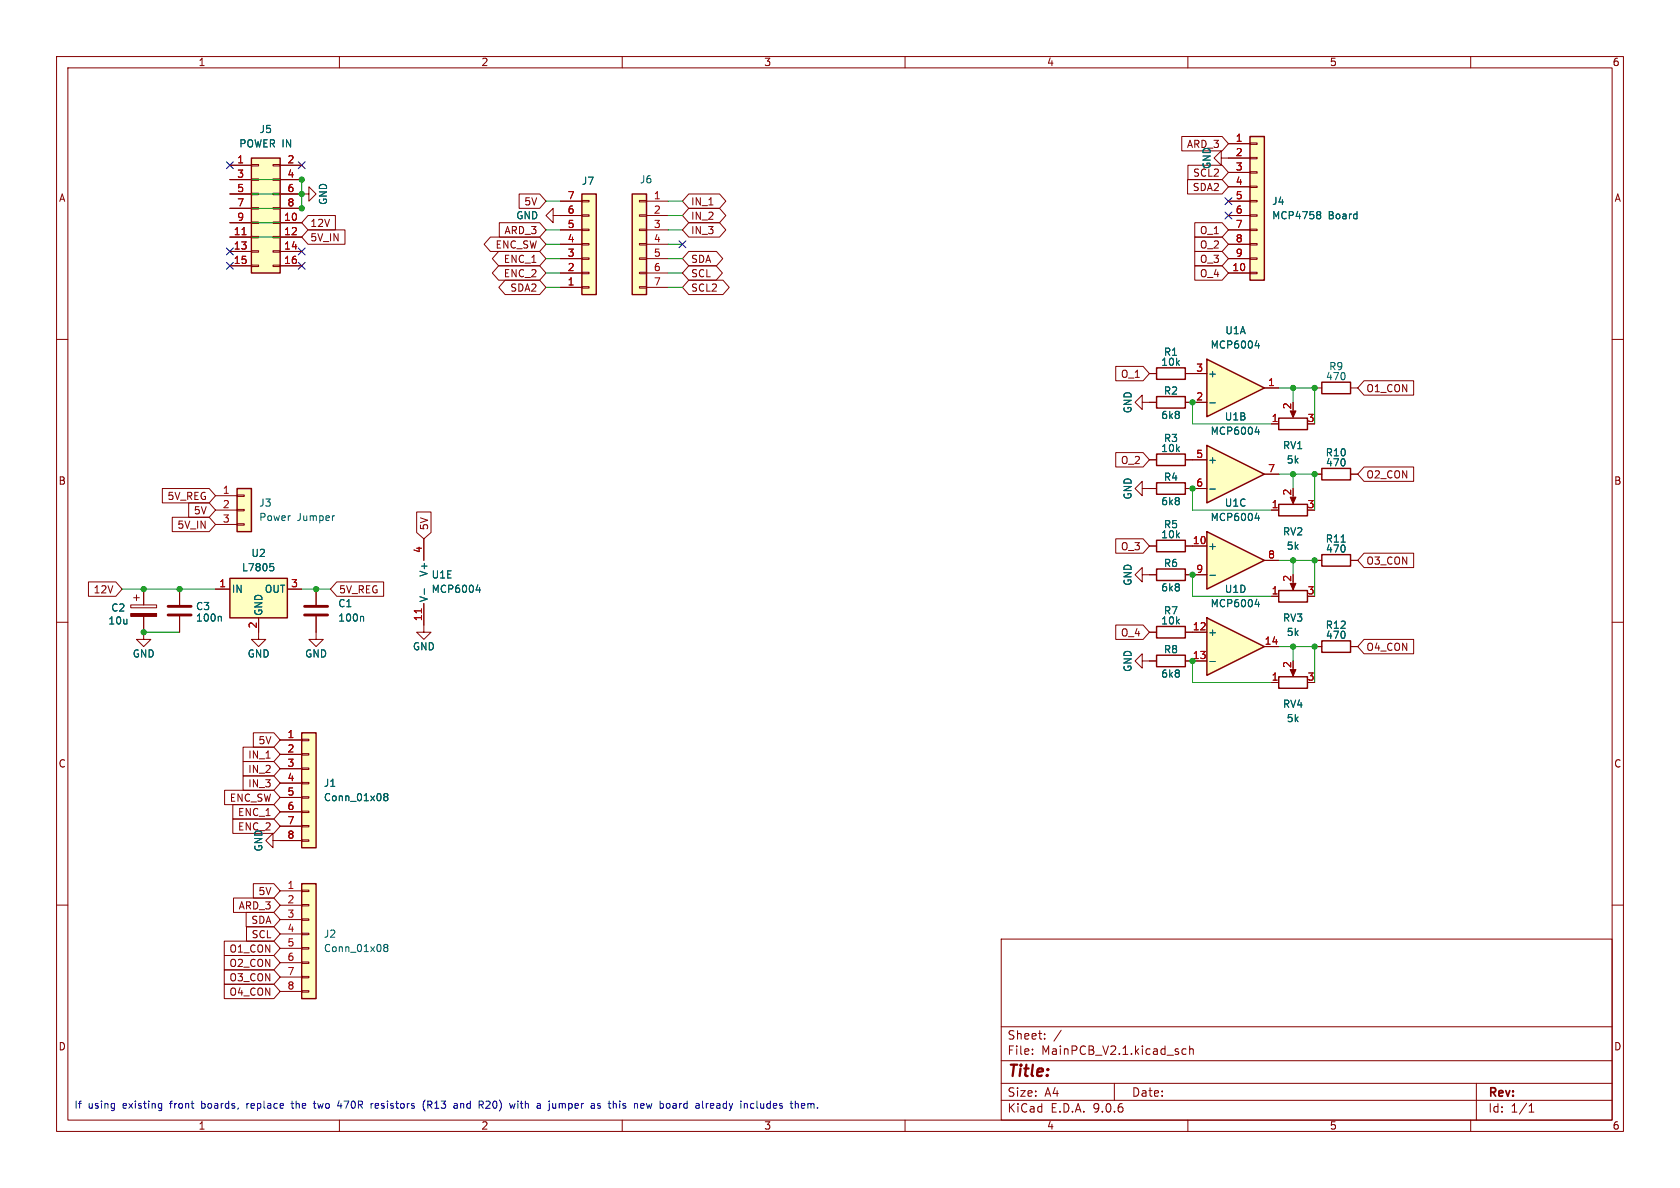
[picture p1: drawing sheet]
<svg xmlns="http://www.w3.org/2000/svg" width="297mm" height="210mm" viewBox="0 0 297 210" stroke-linecap="round" stroke-linejoin="round" font-family="sans-serif">
<g fill="none" stroke="#840000" stroke-width=".18">
<path d="M10 10h277v190h-277zM12 12h273v186h-273zM60 10v2M110 10v2M160 10v2M210 10v2M260 10v2M10 60h2M285 60h2M10 110h2M203.2 116.8h1.3M209.5 116.8h1.3"/>
<path d="M285 110h2M10 160h2M177 166h108v32h-108zM285 160h2M60 198v2M110 198v2M160 198v2M177 194.5h108M177 191.5h108M177 187.5h108M177 181.5h108M182.5 186.3v.1"/>
<path d="M182.5 185.5v.1M184.7 183.6v.1M184.7 182.8v.1M187.6 182.1l-1.3 2M197 191.5v3M209.7 185.5l-.5-.1-.2 .3v.4l.1 .2h.6M210 198v2M210.3 185.5l.2-.1 .4 .1 .1 .9M210.3 184.9v1.5M260 198v2M261 191.5v6.5M270.3 196.6h.9"/>
<path d="M270.3 195.5l.4-.4v1.5"/>
</g>
<path d="M204.5 115.8h5v2.1h-5z" fill="none" stroke="#840000" stroke-width=".25"/>
<path d="M53.3 156.2h2.6v20.3h-2.6z" fill="#ffffc2"/>
<path d="M233.7 98h5.1v2.1h-5.1zM233.7 113.3h5.1v2h-5.1zM53.3 156.2h2.6v20.3h-2.6z" fill="none" stroke="#840000" stroke-width=".25"/>
<g fill="none" stroke="#840000" stroke-width=".18">
<path d="M74.9 95.3v3.8M232.4 99.1h1.3M238.8 99.1h1.2M25.4 111.8v1.2h1.3l-1.3 1.3-1.3-1.3h1.3M55.9 104.1v2.8M55.9 109v2.8M74.9 106.7v5.1h1.3l-1.3 1.2-1.2-1.2h1.2M232.4 114.3h1.3M238.8 114.3h1.2M48.3 148.6v-1.3l-1.3 1.3 1.3 1.3v-1.3h1.2M49.5 157.5h3.8M53.3 157.4h1.3v.2h-1.3z"/>
<path d="M53.3 159.9h1.3v.2h-1.3zM49.5 160h3.8M49.5 162.6h3.8M49.5 165.1h3.8M49.5 167.6h3.8M49.5 170.2h3.8M49.5 172.7h3.8M49.5 175.3h3.8M53.3 162.4h1.3v.3h-1.3zM53.3 165h1.3v.2h-1.3zM53.3 167.5h1.3v.3h-1.3zM53.3 170.1h1.3v.2h-1.3z"/>
<path d="M53.3 172.6h1.3v.2h-1.3zM53.3 175.1h1.3v.3h-1.3z"/>
</g>
<path d="M237.1 95.8h.7M64.1 109l.2 .1v.7M75 104.1v1M84.2 104.3h.8M84.8 103.9v.8M68.1 167.5l-.3-.2 .3-.4h.2l.3 .3-.3 .3M68.1 167.5l-.3 .2 .1 .4 .2 .1h.3l.2-.2v-.3l-.3-.2M68.1 167.5h.2" fill="none" stroke="#006464" stroke-width=".18"/>
<path d="M53.8 107.2h4.1M53.8 108.7h4.1" fill="none" stroke="#840000" stroke-width=".51"/>
<path d="M74.5 107.6v.7" fill="none" stroke="#a90000" stroke-width=".18"/>
<path d="M213.4 63.5l10.1 5.1-10.1 5.1z" fill="#ffffc2"/>
<path d="M213.4 63.5l10.1 5.1-10.1 5.1zM233.7 67.6h5.1v2h-5.1zM226.1 89.2h5v2h-5zM233.7 82.8h5.1v2h-5.1z" fill="none" stroke="#840000" stroke-width=".25"/>
<g fill="none" stroke="#840000" stroke-width=".18">
<path d="M210.8 66h2.6M210.8 71.1h2.6M223.5 68.6h2.6M232.4 68.6h1.3M238.8 68.6h1.2M224.8 90.2h1.3M228.6 87.6v1M232.4 83.8h1.3M238.8 83.8h1.2M23.1 106.9h4.6v.5h-4.6zM23.6 105.7h1M24.1 105.2v1"/>
<path d="M25.4 104.1v2.8M25.4 109v2.8"/>
</g>
<path d="M213.9 71.2h1M221.9 61.1h.8M222.5 60.7v.8" fill="none" stroke="#006464" stroke-width=".18"/>
<g fill="#840000" stroke="#840000" stroke-width=".18">
<path d="M23.1 108.5h4.6v.5h-4.6z"/>
<path d="M228.1 87.9h1l-.5 1.1z"/>
</g>
<path d="M41.9 86.4h2.5v7.6h-2.5z" fill="#ffffc2"/>
<path d="M226.1 73.9h5v2h-5zM41.9 86.4h2.5v7.6h-2.5z" fill="none" stroke="#840000" stroke-width=".25"/>
<path d="M224.8 74.9h1.3M228.6 72.4v1M38.1 87.6h3.8M38.1 90.2h3.8M38.1 92.7h3.8M41.9 87.5h1.3v.3h-1.3zM41.9 90h1.3v.3h-1.3zM41.9 92.6h1.3v.2h-1.3zM45.7 111.8v1.2h1.3l-1.3 1.3-1.3-1.3h1.3M55.9 111.8v1.2h1.2l-1.2 1.3-1.3-1.3h1.3" fill="none" stroke="#840000" stroke-width=".18"/>
<path d="M59 91.2h.1" fill="none" stroke="#006464" stroke-width=".18"/>
<path d="M228.1 72.6h1l-.5 1.2z" fill="#840000" stroke="#840000" stroke-width=".18"/>
<path d="M40.6 102.2h10.2v7h-10.2z" fill="#ffffc2"/>
<path d="M204.5 85.3h5v2.1h-5zM204.5 95.5h5v2h-5zM40.6 102.2h10.2v7h-10.2zM204.5 100.6h5v2h-5zM226.1 104.4h5v2h-5z" fill="none" stroke="#840000" stroke-width=".25"/>
<g fill="none" stroke="#840000" stroke-width=".18">
<path d="M53.3 34.3h1.3v-1.3l1.3 1.3-1.3 1.3v-1.3M97.8 38.1v-1.3l-1.3 1.3 1.3 1.3v-1.3h1.3M99.1 38.1h.1M201.9 86.4v-1.3l-1.2 1.3 1.2 1.2v-1.2h2.6M203.2 96.5h1.3M209.5 86.4h1.3M209.5 96.5h1.3M31.7 104.1v2.8M31.7 109v2.8M38.1 104.1h2.5M45.7 109.2v2.6M50.8 104.1h2.5"/>
<path d="M201.9 101.6v-1.3l-1.2 1.3 1.2 1.3v-1.3h2.6M209.5 101.6h1.3M224.8 105.4h1.3M228.6 102.9v1"/>
</g>
<path d="M47.7 99.6h.7M38.9 109l.2 .1v.7M47.9 100.1h.3l.2 .3-.1 .4-.4 .1" fill="none" stroke="#006464" stroke-width=".18"/>
<path d="M29.7 107.2h4.1M29.7 108.7h4.1" fill="none" stroke="#840000" stroke-width=".51"/>
<path d="M228.1 103.1h1l-.5 1.2z" fill="#840000" stroke="#840000" stroke-width=".18"/>
<path d="M102.9 34.3h2.5v17.8h-2.5z" fill="#ffffc2"/>
<path d="M102.9 34.3h2.5v17.8h-2.5z" fill="none" stroke="#840000" stroke-width=".25"/>
<g fill="none" stroke="#840000" stroke-width=".18">
<path d="M99.1 38.1h3.8M99.1 35.6h3.8M102.9 38h1.2v.2h-1.2zM102.9 35.4h1.2v.3h-1.2zM99.1 50.8h3.8M99.1 48.3h3.8M99.1 45.7h3.8M99.1 43.2h3.8M99.1 40.6h3.8M102.9 50.7h1.2v.2h-1.2zM102.9 48.1h1.2v.3h-1.2zM102.9 45.6h1.2v.2h-1.2z"/>
<path d="M102.9 43.1h1.2v.2h-1.2zM102.9 40.5h1.2v.3h-1.2z"/>
</g>
<path d="M111.8 34.3h2.5v17.8h-2.5z" fill="#ffffc2"/>
<path d="M111.8 34.3h2.5v17.8h-2.5zM226.1 119.6h5v2.1h-5z" fill="none" stroke="#840000" stroke-width=".25"/>
<g fill="none" stroke="#840000" stroke-width=".18">
<path d="M113 35.4h1.3v.3h-1.3zM113 38h1.3v.2h-1.3zM114.3 35.6h3.8M114.3 38.1h3.8M113 40.5h1.3v.3h-1.3zM113 43.1h1.3v.2h-1.3zM113 45.6h1.3v.2h-1.3zM113 48.1h1.3v.3h-1.3zM113 50.7h1.3v.2h-1.3zM114.3 40.6h3.8M114.3 43.2h3.8M114.3 45.7h3.8"/>
<path d="M114.3 48.3h3.8M114.3 50.8h3.8M228.6 118.1v1M224.8 120.7h1.3"/>
</g>
<path d="M228.1 118.4h1l-.5 1.1z" fill="#840000" stroke="#840000" stroke-width=".18"/>
<path d="M44.4 27.9h5.1v20.4h-5.1z" fill="#ffffc2"/>
<path d="M44.4 27.9h5.1v20.4h-5.1z" fill="none" stroke="#840000" stroke-width=".25"/>
<g fill="none" stroke="#840000" stroke-width=".18">
<path d="M40.6 29.2h3.8M40.6 31.8h3.8M40.6 34.3h3.8M40.6 36.8h3.8M40.6 39.4h3.8M44.4 29.1h1.3v.2h-1.3zM44.4 31.6h1.3v.3h-1.3zM44.4 34.2h1.3v.2h-1.3zM44.4 36.7h1.3v.3h-1.3zM44.4 39.2h1.3v.3h-1.3zM48.3 29.1h1.2v.2h-1.2zM48.3 31.6h1.2v.3h-1.2z"/>
<path d="M48.3 34.2h1.2v.2h-1.2zM48.3 36.7h1.2v.3h-1.2zM48.3 39.2h1.2v.3h-1.2zM49.5 29.2h3.8M49.5 31.8h3.8M49.5 34.3h3.8M49.5 36.8h3.8M49.5 39.4h3.8M40.6 41.9h3.8M40.6 44.5h3.8M40.6 47h3.8M44.4 41.8h1.3v.2h-1.3z"/>
<path d="M44.4 44.3h1.3v.3h-1.3zM44.4 46.9h1.3v.2h-1.3zM48.3 41.8h1.2v.2h-1.2zM48.3 44.3h1.2v.3h-1.2zM48.3 46.9h1.2v.2h-1.2zM49.5 41.9h3.8M49.5 44.5h3.8M49.5 47h3.8"/>
</g>
<path d="M42.8 41.5h.7" fill="none" stroke="#a90000" stroke-width=".18"/>
<path d="M221 24.1h2.5v25.4h-2.5z" fill="#ffffc2"/>
<path d="M221 24.1h2.5v25.4h-2.5zM204.5 65h5v2.1h-5z" fill="none" stroke="#840000" stroke-width=".25"/>
<g fill="none" stroke="#840000" stroke-width=".18">
<path d="M215.9 27.9v-1.2l-1.3 1.2 1.3 1.3v-1.3h5.1M217.2 25.4h3.8M217.2 30.5h3.8M217.2 33h3.8M217.2 35.6h3.8M217.2 38.1h3.8M221 25.3h1.2v.2h-1.2zM221 27.8h1.2v.3h-1.2zM221 30.4h1.2v.2h-1.2zM221 32.9h1.2v.2h-1.2zM221 35.4h1.2v.3h-1.2zM221 38h1.2v.2h-1.2z"/>
<path d="M217.2 40.6h3.8M217.2 43.2h3.8M217.2 45.7h3.8M217.2 48.3h3.8M221 40.5h1.2v.3h-1.2zM221 43.1h1.2v.2h-1.2zM221 45.6h1.2v.2h-1.2zM221 48.1h1.2v.3h-1.2zM203.2 66h1.3M209.5 66h1.3"/>
</g>
<path d="M233 37.4h.2l.3 .3-.3 .3M233 38h.2M233.2 38l.3 .2v.2l-.1 .2-.4 .1" fill="none" stroke="#006464" stroke-width=".18"/>
<path d="M213.4 94l10.1 5.1-10.1 5z" fill="#ffffc2"/>
<path d="M213.4 94l10.1 5.1-10.1 5z" fill="none" stroke="#840000" stroke-width=".25"/>
<path d="M210.8 96.5h2.6M223.5 99.1h2.6M210.8 101.6h2.6" fill="none" stroke="#840000" stroke-width=".18"/>
<path d="M221.9 91.6h.8M222.5 91.2v.8M213.9 101.7h1" fill="none" stroke="#006464" stroke-width=".18"/>
<path d="M53.3 129.5h2.6v20.4h-2.6z" fill="#ffffc2"/>
<path d="M204.5 70.1h5v2h-5zM204.5 110.7h5v2.1h-5zM53.3 129.5h2.6v20.4h-2.6z" fill="none" stroke="#840000" stroke-width=".25"/>
<g fill="none" stroke="#840000" stroke-width=".18">
<path d="M203.2 71.1h1.3M209.5 71.1h1.3M203.2 111.8h1.3M209.5 111.8h1.3M49.5 130.8h3.8M49.5 133.4h3.8M49.5 135.9h3.8M49.5 138.4h3.8M53.3 130.7h1.3v.2h-1.3zM53.3 133.2h1.3v.3h-1.3zM53.3 135.8h1.3v.2h-1.3zM53.3 138.3h1.3v.3h-1.3z"/>
<path d="M49.5 141h3.8M49.5 143.5h3.8M49.5 146.1h3.8M49.5 148.6h3.8M53.3 140.8h1.3v.3h-1.3zM53.3 143.4h1.3v.2h-1.3zM53.3 145.9h1.3v.3h-1.3zM53.3 148.5h1.3v.2h-1.3z"/>
</g>
<path d="M68.1 140.8l-.3-.2 .3-.3h.2l.3 .2-.3 .3M68.1 140.8l-.3 .3 .1 .3 .2 .1h.3l.2-.2v-.2l-.3-.3M68.1 140.8h.2" fill="none" stroke="#006464" stroke-width=".18"/>
<path d="M213.4 109.2l10.1 5.1-10.1 5.1z" fill="#ffffc2"/>
<path d="M204.5 80.3h5v2h-5zM213.4 109.2l10.1 5.1-10.1 5.1z" fill="none" stroke="#840000" stroke-width=".25"/>
<path d="M201.9 71.1v-1.2l-1.2 1.2 1.2 1.3v-1.3h1.3M203.2 81.3h1.3M209.5 81.3h1.3M201.9 116.8v-1.2l-1.2 1.2 1.2 1.3v-1.3h1.3M210.8 111.8h2.6M210.8 116.8h2.6M223.5 114.3h2.6" fill="none" stroke="#840000" stroke-width=".18"/>
<path d="M213.9 116.9h1M221.9 106.8h.8M222.5 106.4v.9" fill="none" stroke="#006464" stroke-width=".18"/>
<path d="M213.4 78.7l10.1 5.1-10.1 5.1z" fill="#ffffc2"/>
<path d="M213.4 78.7l10.1 5.1-10.1 5.1z" fill="none" stroke="#840000" stroke-width=".25"/>
<g fill="none" stroke="#840000" stroke-width=".18">
<path d="M40.6 29.2h3.8M40.6 31.8h3.8M40.6 34.3h3.8M40.6 36.8h3.8M40.6 39.4h3.8M49.5 29.2h3.8M49.5 31.8h3.8M49.5 34.3h3.8M49.5 36.8h3.8M49.5 39.4h3.8M54.5 38.1h4.8v2.5h-4.8l-1.2-1.2zM88.3 39.4h7.1l1.1 1.2-1.1 1.3h-7.1z"/>
<path d="M91.8 34.3h3.6l1.1 1.3-1.1 1.2h-3.6zM99.1 38.1h.1M99.1 35.6h3.8M99.1 38.1h3.8M121.8 36.8h5.4l1.1 1.3-1.1 1.3h-5.4l-1.2-1.3zM121.8 34.3h5.4l1.1 1.3-1.1 1.2h-5.4l-1.2-1.2zM121.8 39.4h5.4l1.1 1.2-1.1 1.3h-5.4l-1.2-1.3zM208.9 24.1h7.2l1.1 1.3-1.1 1.3h-7.2zM209.9 31.7h6.2l1.1 1.3-1.1 1.3h-6.2zM210 29.2h6.1l1.1 1.3-1.1 1.3h-6.1zM211.2 39.4h4.9l1.1 1.2-1.1 1.3h-4.9zM217.2 25.4h3.8"/>
<path d="M217.2 27.9h3.8M217.2 30.5h3.8M217.2 33h3.8M217.2 35.6h3.8M217.2 38.1h3.8M40.6 41.9h3.8M40.6 44.5h3.8M40.6 47h3.8M49.5 41.9h3.8M49.5 44.5h3.8M49.5 47h3.8M54.5 40.6h6.5v2.6h-6.5l-1.2-1.3z"/>
<path d="M86.7 41.9h8.7l1.1 1.3-1.1 1.3h-8.7l-1.1-1.3zM88.1 47h7.3l1.1 1.3-1.1 1.2h-7.3l-1.1-1.2zM88.1 44.4h7.3l1.1 1.3-1.1 1.3h-7.3l-1.1-1.3zM89.3 49.5h6.1l1.1 1.3-1.1 1.3h-6.1l-1.1-1.3zM99.1 40.6h3.8M99.1 43.2h3.8M99.1 45.7h3.8M99.1 48.3h3.8M99.1 50.8h3.8M121.8 44.4h4.9l1.1 1.3-1.1 1.3h-4.9l-1.2-1.3zM121.8 47h4.8l1.1 1.3-1.1 1.2h-4.8l-1.2-1.2zM121.8 49.5h6l1.1 1.3-1.1 1.3h-6l-1.2-1.3z"/>
<path d="M211.2 41.9h4.9l1.1 1.3-1.1 1.3h-4.9zM211.2 44.4h4.9l1.1 1.3-1.1 1.3h-4.9zM211.2 47h4.9l1.1 1.3-1.1 1.2h-4.9zM217.2 40.6h3.8M217.2 43.2h3.8M217.2 45.7h3.8M217.2 48.3h3.8M197.2 64.8h4.9l1.1 1.2-1.1 1.3h-4.9zM203.2 66h1.3M203.2 71.1h1.3M209.5 66h3.9M209.5 71.1h3.9"/>
<path d="M223.5 68.6h2.6M224.8 74.9h1.3M241.1 67.3h8.8v2.6h-8.8l-1.1-1.3zM28.7 86.4h8.3l1.1 1.2-1.1 1.3h-8.3zM30.5 91.4h6.5l1.1 1.3-1.1 1.3h-6.5zM33.4 88.9h3.6l1.1 1.3-1.1 1.2h-3.6zM73.7 90.5h2.5v3.6l-1.3 1.2-1.2-1.2zM74.9 95.3v3.8M197.2 95.2h4.9l1.1 1.3-1.1 1.3h-4.9zM197.2 80h4.9l1.1 1.3-1.1 1.3h-4.9zM203.2 81.3h1.3M203.2 86.4h1.3"/>
<path d="M203.2 96.5h1.3M209.5 81.3h3.9M209.5 86.4h3.9M209.5 96.5h3.9M223.5 83.8h2.6M223.5 99.1h2.6M224.8 90.2h1.3M232.4 83.8h1.3M232.4 99.1h1.3M238.8 83.8h1.2M238.8 99.1h1.2M241.1 97.8h8.8v2.5h-8.8l-1.1-1.2z"/>
<path d="M241.1 82.5h8.8v2.6h-8.8l-1.1-1.3zM15.6 102.9h4.9l1.1 1.2-1.1 1.3h-4.9zM25.4 104.1v2.8M25.4 109v2.8M31.7 104.1v2.8M31.7 109v2.8M38.1 104.1h2.5M45.7 109.2v2.6M50.8 104.1h2.5M55.9 104.1v2.8M55.9 109v2.8M59.5 102.9h8.3v2.5h-8.3l-1.1-1.3z"/>
<path d="M74.9 106.7v3.8M197.2 110.5h4.9l1.1 1.3-1.1 1.2h-4.9zM203.2 101.6h1.3M203.2 111.8h1.3M203.2 116.8h1.3M209.5 101.6h3.9M209.5 111.8h3.9M209.5 116.8h3.9M223.5 114.3h2.6M224.8 105.4h1.3M232.4 114.3h1.3M238.8 114.3h1.2"/>
<path d="M241.1 113h8.8v2.6h-8.8l-1.1-1.3zM39.7 139.7h8.7l1.1 1.3-1.1 1.2h-8.7zM43 134.6h5.4l1.1 1.3-1.1 1.3h-5.4zM43 132.1h5.4l1.1 1.3-1.1 1.2h-5.4zM43 137.2h5.4l1.1 1.2-1.1 1.3h-5.4zM44.8 129.5h3.6l1.1 1.3-1.1 1.3h-3.6zM49.5 130.8h3.8M49.5 133.4h3.8M49.5 135.9h3.8M49.5 138.4h3.8M224.8 120.7h1.3M41.2 142.2h7.2l1.1 1.3-1.1 1.3h-7.2z"/>
<path d="M41.2 144.8h7.2l1.1 1.3-1.1 1.2h-7.2zM41.3 158.7h7.1l1.1 1.3-1.1 1.3h-7.1zM44.8 156.2h3.6l1.1 1.3-1.1 1.3h-3.6zM49.5 141h3.8M49.5 143.5h3.8M49.5 146.1h3.8M49.5 148.6h3.8M39.6 174h8.8l1.1 1.3-1.1 1.2h-8.8zM39.6 171.4h8.8l1.1 1.3-1.1 1.3h-8.8zM39.6 168.9h8.8l1.1 1.3-1.1 1.3h-8.8zM39.6 166.4h8.8l1.1 1.2-1.1 1.3h-8.8zM43.5 161.3h4.9l1.1 1.3-1.1 1.2h-4.9z"/>
<path d="M43.6 163.8h4.8l1.1 1.3-1.1 1.3h-4.8z"/>
</g>
<g fill="none" stroke="#006464" stroke-width=".18">
<path d="M233 37.4h.2l.3 .3-.3 .3M233 38h.2M233.2 38l.3 .2v.2l-.1 .2-.4 .1M213.9 71.2h1M221.9 76.4h.8M221.9 61.1h.8M222.5 60.7v.8M222.5 75.9v.9M47.7 99.6h.7M213.9 86.5h1M221.9 91.6h.8M222.5 91.2v.8"/>
<path d="M237.1 95.8h.7M38.9 109l.2 .1v.7M47.9 100.1h.3l.2 .3-.1 .4-.4 .1M64.1 109l.2 .1v.7M75 104.1v1M84.2 104.3h.8M84.8 103.9v.8M213.9 101.7h1M213.9 116.9h1M221.9 106.8h.8M222.5 106.4v.9M68.1 140.8l-.3-.2 .3-.3h.2l.3 .2-.3 .3"/>
<path d="M68.1 140.8l-.3 .3 .1 .3 .2 .1h.3l.2-.2v-.2l-.3-.3M68.1 140.8h.2"/>
</g>
<g fill="none" stroke="#009600" stroke-width=".18">
<path d="M40.6 31.8h12.7v5h-12.7M40.6 34.3h12.7M40.6 39.4h12.7M96.5 35.6h2.6M118.1 35.6h2.5M118.1 38.1h2.5M40.6 41.9h12.7M96.5 50.8h2.6M96.5 48.3h2.6M96.5 45.7h2.6M96.5 43.2h2.6M96.5 40.6h2.6"/>
<path d="M118.1 50.8h2.5M118.1 48.3h2.5M118.1 45.7h2.5M118.1 43.2h2.5M118.1 40.6h2.5M210.8 71.1v3.8h14M226.1 68.6h6.3v6.3M228.6 68.6v2.5M210.8 86.4v3.8h14M226.1 99.1h6.3v6.3M226.1 83.8h6.3v6.4M228.6 83.8v2.6"/>
<path d="M228.6 99.1v2.5M21.6 104.1h16.5M25.4 111.8h6.3M53.3 104.1h5.1M210.8 101.6v3.8h14M210.8 116.8v3.9h14M226.1 114.3h6.3v6.4M228.6 114.3v2.5"/>
</g>
<g fill="none" stroke="#000084" stroke-width=".18">
<path d="M40 28.6l1.2 1.2M41.2 28.6l-1.2 1.2M52.7 28.6l1.2 1.2M53.9 28.6l-1.2 1.2M216.6 35l1.2 1.2M216.6 37.5l1.2 1.2M217.8 35l-1.2 1.2M217.8 37.5l-1.2 1.2M40 43.8l1.2 1.3M40 46.4l1.2 1.2M41.2 43.8l-1.2 1.3M41.2 46.4l-1.2 1.2"/>
<path d="M52.7 46.4l1.2 1.2M52.7 43.8l1.2 1.3M53.9 46.4l-1.2 1.2M53.9 43.8l-1.2 1.3M120 42.6l1.3 1.2M121.3 42.6l-1.3 1.2"/>
</g>
<g fill="none" stroke="#0000c2" stroke-width=".18">
<path d="M28.2 195.1h.4M28.6 195.1v1l-.1 .2h-.3M28.6 195.8l-.4 .1M43.6 195.1v.8M43.9 195.1l-.3 .2M51.4 195.1h.5M51.6 194.6v1.1l.3 .2M55.4 195.1h.5M55.6 194.6v1.1l.3 .2M60 194.6l-.3 .9h.8M60.3 195.1v.8M66 195.1h-.3"/>
<path d="M66.7 195.1h-.2l-.2 .1 .1 .6 .3 .1M66.9 195.4l-.6 .1M75.2 194.5a1.46 1.46 0 0 0 0 1.9M75.6 195.3h.5M76.1 194.6h-.5v1.3M80.8 195.1v.8M80.8 195.8l-.1 .1M80.8 195.4h-.1M81.4 195.1v.8M81.6 195.1l-.2 .1M86.4 194.6l-.5 .2M86.6 195.2l-.7 .7h.7"/>
<path d="M91.5 194.6v.2M91.5 195.1v.8M96.9 196.3h.1M99.2 195.1h-.3M105.7 195.4l.5 .3-.1 .1-.3 .1M105.7 195.1h.4M110.1 195.8l.1 .1M110.2 195.1v.3M114.3 195.1l.2 .8 .3-.6 .2 .6M119.1 195.1h.4v.8M119.5 195.8l-.4 .1M119.5 195.4h-.4"/>
<path d="M125.1 195.1h.1M126.2 195.2l-.2-.1h-.2l-.2 .1 .1 .6h.4M126.2 195.4l-.6 .1M132.9 195.1h.4M133.3 195.8l-.4 .1M133.8 194.6v1.1l.2 .2M141.9 195.1h.3l.1 .3-.6 .1M142.2 195.8l-.3 .1M142.8 195.2l.4-.1 .2 .1M142.8 195.1v.8"/>
</g>
<path d="M42.8 41.5h.7M74.5 107.6v.7" fill="none" stroke="#a90000" stroke-width=".18"/>
<g fill="#009600" stroke="#009600" stroke-width=".18">
<circle cx="55.9" cy="104.1" r=".46"/>
<circle cx="25.4" cy="111.8" r=".46"/>
<circle cx="25.4" cy="104.1" r=".46"/>
<circle cx="31.7" cy="104.1" r=".46"/>
<circle cx="232.4" cy="99.1" r=".46"/>
<circle cx="228.6" cy="99.1" r=".46"/>
<circle cx="228.6" cy="114.3" r=".46"/>
<circle cx="210.8" cy="116.8" r=".46"/>
<circle cx="232.4" cy="114.3" r=".46"/>
<circle cx="228.6" cy="83.8" r=".46"/>
<circle cx="232.4" cy="83.8" r=".46"/>
<circle cx="210.8" cy="101.6" r=".46"/>
<circle cx="228.6" cy="68.6" r=".46"/>
<circle cx="232.4" cy="68.6" r=".46"/>
<circle cx="210.8" cy="86.4" r=".46"/>
<circle cx="210.8" cy="71.1" r=".46"/>
<circle cx="53.3" cy="36.8" r=".46"/>
<circle cx="53.3" cy="31.8" r=".46"/>
<circle cx="53.3" cy="34.3" r=".46"/>
</g>
<text font-size="2.8" fill="#840000" x="178" y="190.9">Title:</text>
<g font-size="2.1" fill="#840000">
<text x="178" y="184">Sheet:</text>
<text x="178" y="186.7">File:</text>
<text x="184.1" y="186.7">MainPCB_V2.1.kicad_sch</text>
<text x="178" y="196.9">KiCad</text>
<text x="178" y="194.1">Size:</text>
<text x="184.7" y="194.1">A4</text>
<text x="185.7" y="196.9">E.D.A.</text>
<text x="193.3" y="196.9">9.0.6</text>
<text x="200" y="194.1">Date:</text>
<text x="263" y="194.3">Rev:</text>
<text x="263" y="196.9">Id:</text>
<text x="267.1" y="196.9">1/1</text>
</g>
<g font-size="1.8" fill="#840000">
<text x="35" y="11.9">1</text>
<text x="85" y="11.9">2</text>
<text x="135" y="11.9">3</text>
<text x="185" y="11.9">4</text>
<text x="235" y="11.9">5</text>
<text x="285" y="11.9">6</text>
<text x="209.7" y="26.4">ARD_3</text>
<text x="10.3" y="35.9">A</text>
<text x="210.8" y="34">SDA2</text>
<text x="210.8" y="31.4">SCL2</text>
<text x="285.3" y="35.9">A</text>
<text x="54.8" y="40.3">12V</text>
<text x="89.1" y="41.6">ARD_3</text>
<text x="92.6" y="36.5">5V</text>
<text x="122.1" y="39.1">IN_2</text>
<text x="122.1" y="36.5">IN_1</text>
<text x="122.1" y="41.6">IN_3</text>
<text x="212" y="41.6">O_1</text>
<text x="54.8" y="42.9">5V_IN</text>
<text x="87.5" y="44.1">ENC_SW</text>
<text x="89" y="46.7">ENC_1</text>
<text x="122.1" y="46.7">SDA</text>
<text x="212" y="44.1">O_2</text>
<text x="212" y="46.7">O_3</text>
<text x="89" y="49.2">ENC_2</text>
<text x="90.1" y="51.8">SDA2</text>
<text x="122.1" y="49.2">SCL</text>
<text x="122.1" y="51.8">SCL2</text>
<text x="212" y="49.2">O_4</text>
<text x="198.1" y="67">O_1</text>
<text x="241.5" y="69.5">O1_CON</text>
<text x="198.1" y="82.2">O_2</text>
<text x="10.3" y="85.9">B</text>
<text x="29.5" y="88.6">5V_REG</text>
<text x="241.5" y="84.8">O2_CON</text>
<text x="285.3" y="85.9">B</text>
<text x="31.3" y="93.7">5V_IN</text>
<text x="34.2" y="91.1">5V</text>
<text x="75.9" y="93.8" transform="rotate(-90 75.9 93.8)">5V</text>
<text x="198.1" y="97.5">O_3</text>
<text x="241.5" y="100">O3_CON</text>
<text x="16.5" y="105.1">12V</text>
<text x="59.8" y="105.1">5V_REG</text>
<text x="198.1" y="112.7">O_4</text>
<text x="241.5" y="115.3">O4_CON</text>
<text x="45.6" y="131.8">5V</text>
<text x="10.3" y="135.9">C</text>
<text x="43.8" y="136.8">IN_2</text>
<text x="43.8" y="134.3">IN_1</text>
<text x="285.3" y="135.9">C</text>
<text x="40.5" y="141.9">ENC_SW</text>
<text x="43.8" y="139.4">IN_3</text>
<text x="42" y="144.5">ENC_1</text>
<text x="42" y="147">ENC_2</text>
<text x="42.1" y="161">ARD_3</text>
<text x="45.6" y="158.4">5V</text>
<text x="44.3" y="163.5">SDA</text>
<text x="44.4" y="166.1">SCL</text>
<text x="40.5" y="173.7">O3_CON</text>
<text x="40.5" y="171.1">O2_CON</text>
<text x="40.5" y="168.6">O1_CON</text>
<text x="40.5" y="176.2">O4_CON</text>
<text x="10.3" y="185.9">D</text>
<text x="285.3" y="185.9">D</text>
<text x="35" y="199.9">1</text>
<text x="85" y="199.9">2</text>
<text x="135" y="199.9">3</text>
<text x="185" y="199.9">4</text>
<text x="235" y="199.9">5</text>
<text x="285" y="199.9">6</text>
</g>
<g font-size="1.8" fill="#006464">
<text x="45.8" y="23.7">J5</text>
<text x="42.2" y="26.3">POWER IN</text>
<text x="214.2" y="30" transform="rotate(-90 214.2 30)">GND</text>
<text x="102.8" y="32.9">J7</text>
<text x="113" y="32.6">J6</text>
<text x="58" y="36.3" transform="rotate(-90 58 36.3)">GND</text>
<text x="91.2" y="39">GND</text>
<text x="224.8" y="36.4">J4</text>
<text x="224.8" y="39">MCP4758</text>
<text x="234.8" y="39">Board</text>
<text x="216.5" y="59.3">U1A</text>
<text x="205.2" y="64.9">10k</text>
<text x="205.7" y="63.1">R1</text>
<text x="213.9" y="61.8">MCP6004</text>
<text x="234.9" y="65.6">R9</text>
<text x="205.7" y="70">R2</text>
<text x="213.5" y="66.9">+</text>
<text x="234.3" y="67.4">470</text>
<text x="200.3" y="73.2" transform="rotate(-90 200.3 73.2)">GND</text>
<text x="205.2" y="74.3">6k8</text>
<text x="213.9" y="77.1">MCP6004</text>
<text x="216.4" y="74.5">U1B</text>
<text x="205.2" y="80.1">10k</text>
<text x="205.7" y="78.3">R3</text>
<text x="213.5" y="82.1">+</text>
<text x="226.7" y="79.6">RV1</text>
<text x="227.4" y="82.1">5k</text>
<text x="234.3" y="80.9">R10</text>
<text x="234.3" y="82.7">470</text>
<text x="45.7" y="89.8">J3</text>
<text x="200.3" y="88.4" transform="rotate(-90 200.3 88.4)">GND</text>
<text x="205.2" y="89.5">6k8</text>
<text x="205.7" y="85.2">R4</text>
<text x="216.4" y="89.8">U1C</text>
<text x="45.7" y="92.3">Power</text>
<text x="52.5" y="92.3">Jumper</text>
<text x="205.2" y="95.4">10k</text>
<text x="205.7" y="93.6">R5</text>
<text x="213.9" y="92.3">MCP6004</text>
<text x="226.7" y="94.8">RV2</text>
<text x="42.7" y="101.2">L7805</text>
<text x="44.3" y="98.7">U2</text>
<text x="205.7" y="100.4">R6</text>
<text x="213.5" y="97.4">+</text>
<text x="227.4" y="97.4">5k</text>
<text x="234.3" y="96.1">R11</text>
<text x="234.3" y="97.9">470</text>
<text x="40.9" y="105">IN</text>
<text x="46.7" y="105">OUT</text>
<text x="59.7" y="107.5">C1</text>
<text x="75.8" y="106.6" transform="rotate(-90 75.8 106.6)">V-</text>
<text x="75.8" y="102.1" transform="rotate(-90 75.8 102.1)">V+</text>
<text x="76.2" y="102.5">U1E</text>
<text x="76.2" y="105">MCP6004</text>
<text x="200.3" y="103.6" transform="rotate(-90 200.3 103.6)">GND</text>
<text x="205.2" y="104.7">6k8</text>
<text x="213.9" y="107.5">MCP6004</text>
<text x="216.4" y="105">U1D</text>
<text x="19.1" y="110.6">10u</text>
<text x="19.6" y="108.3">C2</text>
<text x="34.6" y="108.1">C3</text>
<text x="34.6" y="110.1">100n</text>
<text x="46.6" y="109" transform="rotate(-90 46.6 109)">GND</text>
<text x="59.7" y="110.1">100n</text>
<text x="205.2" y="110.6">10k</text>
<text x="205.7" y="108.8">R7</text>
<text x="213.5" y="112.6">+</text>
<text x="226.7" y="110.1">RV3</text>
<text x="227.4" y="112.6">5k</text>
<text x="234.3" y="111.4">R12</text>
<text x="234.3" y="113.1">470</text>
<text x="23.4" y="116.4">GND</text>
<text x="43.7" y="116.4">GND</text>
<text x="53.8" y="116.4">GND</text>
<text x="72.9" y="115.2">GND</text>
<text x="200.3" y="118.9" transform="rotate(-90 200.3 118.9)">GND</text>
<text x="205.2" y="120">6k8</text>
<text x="205.7" y="115.7">R8</text>
<text x="226.7" y="125.3">RV4</text>
<text x="227.4" y="127.9">5k</text>
<text x="57.2" y="139.3">J1</text>
<text x="57.2" y="141.8">Conn_01x08</text>
<text x="46.6" y="150.6" transform="rotate(-90 46.6 150.6)">GND</text>
<text x="57.2" y="166">J2</text>
<text x="57.2" y="168.5">Conn_01x08</text>
</g>
<g font-size="1.8" fill="#a90000">
<text x="41.8" y="29">1</text>
<text x="50.7" y="29">2</text>
<text x="218.4" y="25.1">1</text>
<text x="218.4" y="27.7">2</text>
<text x="41.8" y="31.5">3</text>
<text x="41.8" y="34">5</text>
<text x="50.7" y="31.5">4</text>
<text x="50.7" y="34">6</text>
<text x="100.3" y="35.3">7</text>
<text x="115.5" y="35.3">1</text>
<text x="218.4" y="30.2">3</text>
<text x="218.4" y="32.8">4</text>
<text x="218.4" y="35.3">5</text>
<text x="41.2" y="41.7">11</text>
<text x="41.8" y="36.6">7</text>
<text x="41.8" y="39.1">9</text>
<text x="50.1" y="39.1">10</text>
<text x="50.1" y="41.7">12</text>
<text x="50.7" y="36.6">8</text>
<text x="100.3" y="40.4">5</text>
<text x="100.3" y="37.8">6</text>
<text x="115.5" y="37.8">2</text>
<text x="115.5" y="40.4">3</text>
<text x="218.4" y="37.8">6</text>
<text x="218.4" y="40.4">7</text>
<text x="41.2" y="44.2">13</text>
<text x="41.2" y="46.7">15</text>
<text x="50.1" y="44.2">14</text>
<text x="50.1" y="46.7">16</text>
<text x="100.3" y="45.5">3</text>
<text x="100.3" y="42.9">4</text>
<text x="115.5" y="42.9">4</text>
<text x="115.5" y="45.5">5</text>
<text x="218.4" y="42.9">8</text>
<text x="218.4" y="45.5">9</text>
<text x="100.3" y="50.5">1</text>
<text x="100.3" y="48">2</text>
<text x="115.5" y="48">6</text>
<text x="115.5" y="50.5">7</text>
<text x="217.8" y="48">10</text>
<text x="211.4" y="65.8">3</text>
<text x="211.4" y="70.9">2</text>
<text x="224.1" y="68.3">1</text>
<text x="224.7" y="74.7">1</text>
<text x="228.3" y="72.5" transform="rotate(-90 228.3 72.5)">2</text>
<text x="231.1" y="74.7">3</text>
<text x="211.4" y="81">5</text>
<text x="224.1" y="83.6">7</text>
<text x="39.3" y="87.4">1</text>
<text x="39.3" y="89.9">2</text>
<text x="211.4" y="86.1">6</text>
<text x="224.7" y="89.9">1</text>
<text x="228.3" y="87.7" transform="rotate(-90 228.3 87.7)">2</text>
<text x="231.1" y="89.9">3</text>
<text x="39.3" y="92.5">3</text>
<text x="74.7" y="97.9" transform="rotate(-90 74.7 97.9)">4</text>
<text x="210.8" y="96.3">10</text>
<text x="211.4" y="101.3">9</text>
<text x="224.1" y="98.8">8</text>
<text x="38.7" y="103.9">1</text>
<text x="51.4" y="103.9">3</text>
<text x="224.7" y="105.2">1</text>
<text x="228.3" y="102.9" transform="rotate(-90 228.3 102.9)">2</text>
<text x="231.1" y="105.2">3</text>
<text x="45.5" y="111.2" transform="rotate(-90 45.5 111.2)">2</text>
<text x="74.7" y="109.9" transform="rotate(-90 74.7 109.9)">11</text>
<text x="210.8" y="111.5">12</text>
<text x="210.8" y="116.6">13</text>
<text x="223.5" y="114">14</text>
<text x="228.3" y="118.2" transform="rotate(-90 228.3 118.2)">2</text>
<text x="224.7" y="120.4">1</text>
<text x="231.1" y="120.4">3</text>
<text x="50.7" y="130.6">1</text>
<text x="50.7" y="133.1">2</text>
<text x="50.7" y="135.6">3</text>
<text x="50.7" y="138.2">4</text>
<text x="50.7" y="140.7">5</text>
<text x="50.7" y="143.3">6</text>
<text x="50.7" y="145.8">7</text>
<text x="50.7" y="148.3">8</text>
<text x="50.7" y="157.2">1</text>
<text x="50.7" y="159.8">2</text>
<text x="50.7" y="162.3">3</text>
<text x="50.7" y="164.8">4</text>
<text x="50.7" y="167.4">5</text>
<text x="50.7" y="169.9">6</text>
<text x="50.7" y="172.5">7</text>
<text x="50.7" y="175">8</text>
</g>
<g font-size="1.8" fill="#0000c2">
<text x="13.1" y="196.2">If</text>
<text x="15.6" y="196.2">using</text>
<text x="21.8" y="196.2">existing</text>
<text x="30.4" y="196.2">front</text>
<text x="36.1" y="196.2">boards,</text>
<text x="44.3" y="196.2">replace</text>
<text x="52.4" y="196.2">the</text>
<text x="56.6" y="196.2">two</text>
<text x="61" y="196.2">470R</text>
<text x="67" y="196.2">resistors</text>
<text x="76.4" y="196.2">(R13</text>
<text x="82.1" y="196.2">and</text>
<text x="86.7" y="196.2">R20)</text>
<text x="92.4" y="196.2">with</text>
<text x="97.4" y="196.2">a</text>
<text x="99.8" y="196.2">jumper</text>
<text x="107.4" y="196.2">as</text>
<text x="110.7" y="196.2">this</text>
<text x="115.4" y="196.2">new</text>
<text x="120.2" y="196.2">board</text>
<text x="126.7" y="196.2">already</text>
<text x="134.8" y="196.2">includes</text>
<text x="143.9" y="196.2">them.</text>
</g>
</svg>
